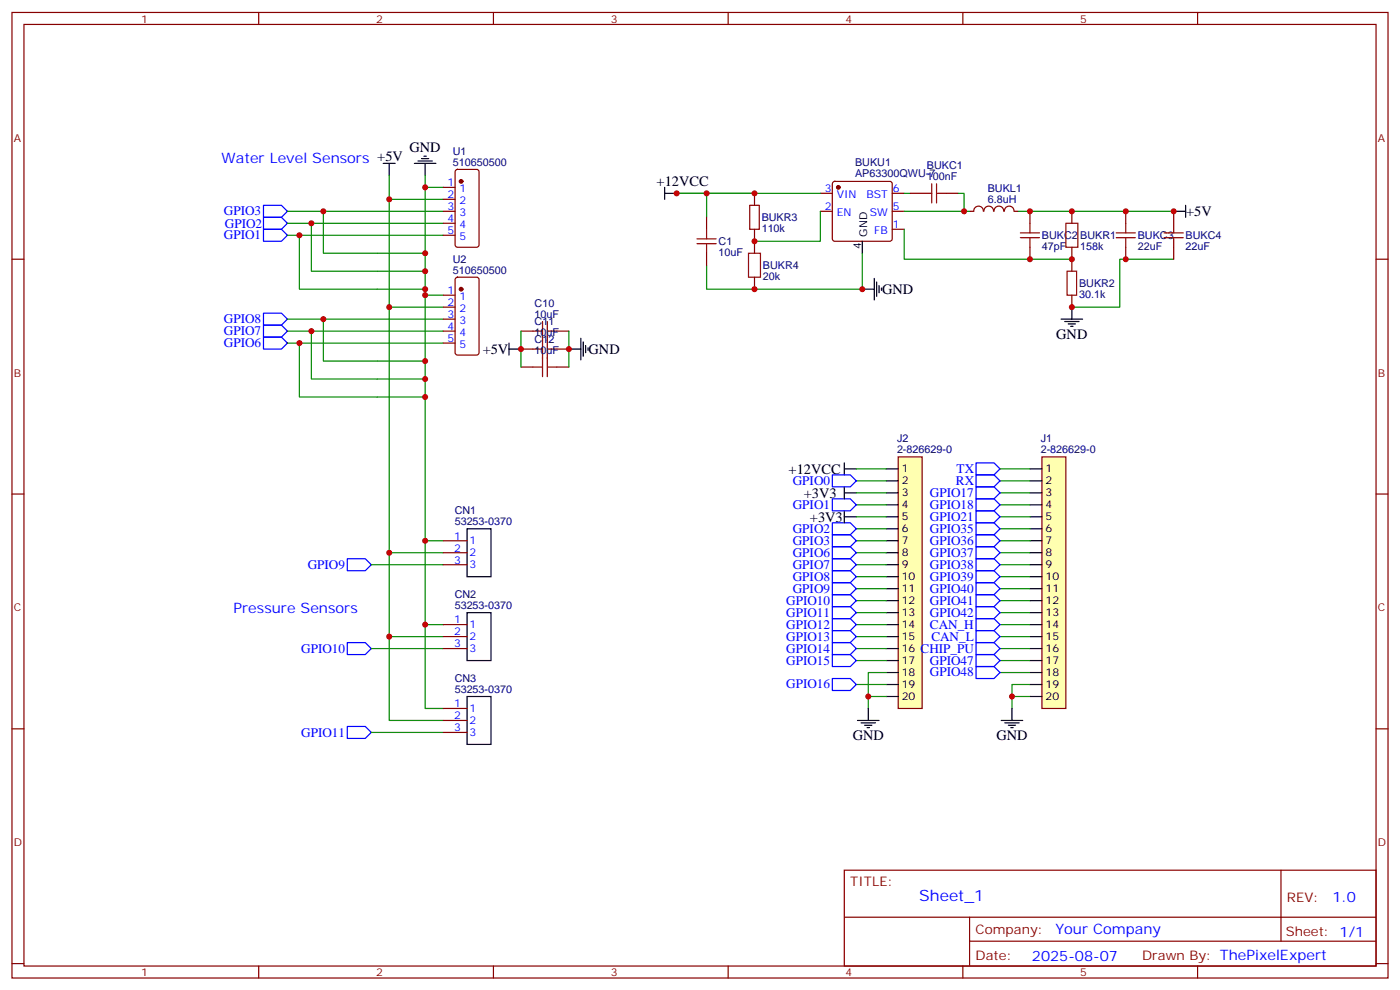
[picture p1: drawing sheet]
<svg xmlns="http://www.w3.org/2000/svg" width="412mm" height="292mm" viewBox="0 0 412 292" stroke-linecap="round" stroke-linejoin="round" font-family="sans-serif">
<g fill="none" stroke="#870000" stroke-width=".35">
<path d="M3.5 3.7h405.4v284.3h-405.4zM7.1 7.2h398.2v277.3h-398.2zM76.2 3.7v3.5M145.3 3.7v3.5M214.5 3.7v3.5M283.6 3.7v3.5M352.8 3.7v3.5M3.5 76.3h3.6M405.3 76.3h3.6M3.5 145.5h3.6M405.3 145.5h3.6M3.5 214.6h3.6"/>
<path d="M405.3 214.6h3.6M248.7 256.3h156.6v28.2h-156.6zM377.3 256.3v20.9M248.7 270.1h156.5M285.6 277.2h119.6M285.6 270.1v14.1M3.5 283.8h3.6M76.2 284.5v3.5M145.3 284.5v3.5M214.5 284.5v3.5M283.6 284.5v3.5M352.8 284.5v3.5"/>
<path d="M405.3 283.8h3.6"/>
</g>
<path d="M264.6 134.5h7v74.1h-7z" fill="#ffffb0" stroke="#800000" stroke-width=".35"/>
<g fill="none" stroke="#000" stroke-width=".35">
<path d="M261.1 138.1h3.5M261.1 141.6h3.5M261.1 145.1h3.5M261.1 148.7h3.5M261.1 152.2h3.5M261.1 155.7h3.5M261.1 159.2h3.5M261.1 162.8h3.5M261.1 166.3h3.5M261.1 169.8h3.5M261.1 173.4h3.5M261.1 176.9h3.5"/>
<path d="M261.1 180.4h3.5M261.1 183.9h3.5M261.1 187.5h3.5M261.1 191h3.5M261.1 194.5h3.5M261.1 198h3.5M261.1 201.6h3.5M261.1 205.1h3.5"/>
</g>
<path d="M306.9 134.5h7.1v74.1h-7.1z" fill="#ffffb0" stroke="#800000" stroke-width=".35"/>
<g fill="none" stroke="#000" stroke-width=".35">
<path d="M112.9 48.1h3.5M114.7 48.1v3.5M122.1 48.1h6.3M123.1 47.4h4.3M124.2 46.7h2.1M124.9 46h.7M125.2 48.1v3.5M195.8 56.9h3.5M195.8 55.2v3.5M254 71v3.6M345.7 62.2h3.5M349.2 60.5v3.5"/>
<path d="M171.1 99.6v6.4M254 85.2h3.5M257.5 82v6.3M258.2 83v4.3M258.9 84.1v2.1M259.6 84.8v.7M312.6 94h6.3M313.6 94.7h4.3M314.7 95.4h2.1M315.4 96.1h.7M315.7 90.5v3.5M149.9 102.8h3.6"/>
<path d="M149.9 101v3.6M167.6 102.8h3.5M171.8 100.7v4.2M172.5 101.7v2.2M173.2 102.4v.8M248.7 138.1h3.5M248.7 136.3v3.5M303.4 138.1h3.5M137.6 155.7h7v14.1h-7zM248.7 145.1h3.5M248.7 152.2h3.5M248.7 143.4v3.5"/>
<path d="M248.7 150.4v3.6M303.4 141.6h3.5M303.4 145.1h3.5M303.4 148.7h3.5M303.4 152.2h3.5M303.4 155.7h3.5M303.4 159.2h3.5M303.4 162.8h3.5M303.4 166.3h3.5M303.4 169.8h3.5M303.4 173.4h3.5M303.4 176.9h3.5"/>
<path d="M137.6 180.4h7v14.1h-7zM303.4 180.4h3.5M303.4 183.9h3.5M303.4 187.5h3.5M303.4 191h3.5M303.4 194.5h3.5M303.4 198h3.5M137.6 205.1h7v14.1h-7zM252.6 212.2h6.3M253.6 212.9h4.3M254.7 213.6h2.1M255.4 214.3h.7"/>
<path d="M255.8 208.6v3.6M294.9 212.2h6.4M296 212.9h4.2M297 213.6h2.2M297.7 214.3h.7M298.1 208.6v3.6M303.4 201.6h3.5M303.4 205.1h3.5"/>
</g>
<g fill="none" stroke="#008700" stroke-width=".35">
<path d="M114.7 51.6v7.1h15.8M114.7 58.7v31.8h15.8M125.2 51.6v3.6h5.3M125.2 55.2v31.7h5.3M199.3 56.9h42.4M208.1 56.9v7.1M266.3 56.9h1.8M282.2 56.9h1.8v5.3M84.7 62.2h45.8M84.7 65.8h45.8M84.7 69.3h45.8M88.2 69.3v15.9h37"/>
<path d="M91.7 65.8v14.1h33.5M95.2 62.2v12.4h30M241.7 62.2v8.8h-19.5M254 74.6v10.6h-45.9v-7.1M266.3 67.5v8.8h49.4M266.3 62.2h19.5M299.9 62.2h45.8M345.7 76.3h-15.9v14.2h-14.1M84.7 94h45.8M84.7 97.5h45.8M91.7 97.5v14.1h33.5M95.2 94v12.3h30"/>
<path d="M114.7 90.5v72.3h15.8M125.2 86.9v72.3h5.3M153.5 97.5v10.6M167.6 97.5v10.6M84.7 101h45.8M88.2 101v15.9h37M252.2 138.1h8.9M294.6 138.1h8.8M125.2 159.2v24.7h5.3M252.2 145.1h8.9M252.2 148.7h8.9M252.2 152.2h8.9"/>
<path d="M252.2 155.7h8.9M252.2 159.2h8.9M252.2 141.6h8.9M294.6 145.1h8.8M294.6 148.7h8.8M294.6 152.2h8.8M294.6 155.7h8.8M294.6 159.2h8.8M294.6 141.6h8.8M109.4 166.3h21.1M114.7 162.8v24.7h15.8M252.2 162.8h8.9"/>
<path d="M252.2 166.3h8.9M252.2 169.8h8.9M252.2 173.4h8.9M252.2 176.9h8.9M294.6 162.8h8.8M294.6 166.3h8.8M294.6 169.8h8.8M294.6 173.4h8.8M294.6 176.9h8.8M109.4 191h21.1M114.7 187.5v24.7h15.8M125.2 183.9v24.7h5.3"/>
<path d="M252.2 180.4h8.9M252.2 183.9h8.9M252.2 187.5h8.9M252.2 191h8.9M252.2 194.5h8.9M261.1 198h-5.3v7.1M294.6 180.4h8.8M294.6 183.9h8.8M294.6 187.5h8.8M294.6 191h8.8M294.6 194.5h8.8M294.6 198h8.8"/>
<path d="M109.4 215.7h21.1M252.2 201.6h8.9M261.1 205.1h-5.3v3.5M303.4 201.6h-5.3v3.5M303.4 205.1h-5.3v3.5"/>
</g>
<g fill="none" stroke="#00f" stroke-width=".35">
<path d="M77.6 60.5h5.3l1.8 1.7-1.8 1.8h-5.3zM77.6 64h5.3l1.8 1.8-1.8 1.7h-5.3zM77.6 67.5h5.3l1.8 1.8-1.8 1.7h-5.3zM77.6 92.2h5.3l1.8 1.8-1.8 1.7h-5.3zM77.6 95.7h5.3l1.8 1.8-1.8 1.8h-5.3zM77.6 99.3h5.3l1.8 1.7-1.8 1.8h-5.3zM245.2 139.8h5.3l1.7 1.8-1.7 1.8h-5.3zM287.5 139.8h5.3l1.8 1.8-1.8 1.8h-5.3zM287.5 136.3h5.3l1.8 1.8-1.8 1.7h-5.3zM245.2 157.5h5.3l1.7 1.7-1.7 1.8h-5.3zM245.2 154h5.3l1.7 1.7-1.7 1.8h-5.3zM245.2 146.9h5.3l1.7 1.8-1.7 1.7h-5.3z"/>
<path d="M287.5 157.5h5.3l1.8 1.7-1.8 1.8h-5.3zM287.5 154h5.3l1.8 1.7-1.8 1.8h-5.3zM287.5 150.4h5.3l1.8 1.8-1.8 1.8h-5.3zM287.5 146.9h5.3l1.8 1.8-1.8 1.7h-5.3zM287.5 143.4h5.3l1.8 1.7-1.8 1.8h-5.3zM102.3 164.5h5.3l1.8 1.8-1.8 1.8h-5.3zM245.2 178.6h5.3l1.7 1.8-1.7 1.8h-5.3zM245.2 175.1h5.3l1.7 1.8-1.7 1.7h-5.3zM245.2 171.6h5.3l1.7 1.8-1.7 1.7h-5.3zM245.2 168.1h5.3l1.7 1.7-1.7 1.8h-5.3zM245.2 164.5h5.3l1.7 1.8-1.7 1.8h-5.3zM245.2 161h5.3l1.7 1.8-1.7 1.7h-5.3z"/>
<path d="M287.5 178.6h5.3l1.8 1.8-1.8 1.8h-5.3zM287.5 175.1h5.3l1.8 1.8-1.8 1.7h-5.3zM287.5 171.6h5.3l1.8 1.8-1.8 1.7h-5.3zM287.5 168.1h5.3l1.8 1.7-1.8 1.8h-5.3zM287.5 164.5h5.3l1.8 1.8-1.8 1.8h-5.3zM287.5 161h5.3l1.8 1.8-1.8 1.7h-5.3zM102.3 189.2h5.3l1.8 1.8-1.8 1.8h-5.3zM245.2 199.8h5.3l1.7 1.8-1.7 1.7h-5.3zM245.2 192.8h5.3l1.7 1.7-1.7 1.8h-5.3zM245.2 189.2h5.3l1.7 1.8-1.7 1.8h-5.3zM245.2 185.7h5.3l1.7 1.8-1.7 1.7h-5.3zM245.2 182.2h5.3l1.7 1.7-1.7 1.8h-5.3z"/>
<path d="M287.5 196.3h5.3l1.8 1.7-1.8 1.8h-5.3zM287.5 192.8h5.3l1.8 1.7-1.8 1.8h-5.3zM287.5 189.2h5.3l1.8 1.8-1.8 1.8h-5.3zM287.5 185.7h5.3l1.8 1.8-1.8 1.7h-5.3zM287.5 182.2h5.3l1.8 1.7-1.8 1.8h-5.3zM102.3 213.9h5.3l1.8 1.8-1.8 1.8h-5.3z"/>
</g>
<g fill="none" stroke="#a10000" stroke-width=".35">
<path d="M271.6 56.9h2.9M274.5 54.1v5.7M275.9 56.9h2.8M275.9 54.1v5.7M205.3 70.3h5.7M205.3 71.8h5.7M208.1 67.5v2.8M208.1 71.8v2.8M220.5 74.6h3.5v7h-3.5zM220.8 60.5h2.9v7h-2.9zM300.6 70h5.6M300.6 68.6h5.6"/>
<path d="M303.4 65.8v2.8M303.4 70v2.8M314 65.8h3.5v7h-3.5zM314.3 79.9h2.8v7h-2.8zM328.8 70h5.6M328.8 68.6h5.6M331.6 65.8v2.8M331.6 70v2.8M342.9 70h5.6M342.9 68.6h5.6M345.7 65.8v2.8M345.7 70v2.8"/>
<path d="M157 97.5h2.8M159.8 94.7v16.2M161.2 94.7v16.2M161.2 97.5h2.8M157 102.8h2.8M157 108.1h2.8M161.2 102.8h2.8M161.2 108.1h2.8"/>
</g>
<g fill="none" stroke="#870000" stroke-width=".35">
<path d="M130.5 55.2h3.6M130.5 58.7h3.6M134.3 50.1l.5-.2h5.6l.7 .4v21.8l-.5 .7h-5.8l-.7-.4v-21.8zM222.2 56.9v3.6M241.7 56.9h3.5M245.4 53.6l.5-.2h16.2l.5 .2 .2 .5v16.2l-.2 .5-.5 .2h-16.2l-.5-.2-.2-.5v-16.2zM262.8 56.9h3.5M268.1 56.9h3.5M278.7 56.9h3.5M130.5 62.2h3.6M130.5 65.8h3.6M130.5 69.3h3.6"/>
<path d="M208.1 64v3.5M208.1 74.6v3.5M222.2 67.5v7.1M241.7 62.2h3.5M262.8 67.5h3.5M262.8 62.2h3.5M289.7 62.2a1.41 1.41 0 0 0-1.4-1.5 1.41 1.41 0 0 0-1.5 1.5h-1M289.8 62.2a1.41 1.41 0 0 1 1.4-1.5 1.41 1.41 0 0 1 1.5 1.5M292.8 62.2a1.41 1.41 0 0 1 1.4-1.5 1.41 1.41 0 0 1 1.4 1.5M295.9 62.2a1.41 1.41 0 0 1 1.4-1.5 1.41 1.41 0 0 1 1.4 1.5M298.8 62.2h1.1M303.4 62.2v3.6"/>
<path d="M303.4 72.8v3.5M315.7 62.2v3.6M315.7 72.8v7.1M331.6 62.2v3.6M331.6 72.8v3.5M345.7 62.2v3.6M345.7 72.8v3.5M130.5 97.5h3.6M130.5 86.9h3.6M130.5 90.5h3.6M130.5 94h3.6M134.3 81.8l.5-.2h5.6l.7 .5v21.8l-.5 .6-5.8 .1-.7-.5v-21.8z"/>
<path d="M153.5 97.5h3.5M164 97.5h3.6M222.2 81.6v3.6M315.7 86.9v3.6M130.5 101h3.6M153.5 102.8h3.5M153.5 108.1h3.5M164 102.8h3.6M164 108.1h3.6M130.5 159.2h7.1M130.5 162.8h7.1M130.5 166.3h7.1"/>
<path d="M130.5 183.9h7.1M130.5 187.5h7.1M130.5 191h7.1M130.5 208.6h7.1M130.5 212.2h7.1M130.5 215.7h7.1"/>
</g>
<g fill="#870000" stroke="#870000" stroke-width=".35">
<circle cx="246.9" cy="55.2" r=".53"/>
<circle cx="135.8" cy="53.4" r=".53"/>
<circle cx="135.8" cy="85.2" r=".53"/>
</g>
<g fill="#c00">
<circle cx="298.1" cy="205.1" r=".88"/>
<circle cx="255.8" cy="205.1" r=".88"/>
<circle cx="125.2" cy="55.2" r=".88"/>
<circle cx="114.7" cy="58.7" r=".88"/>
<circle cx="125.2" cy="159.2" r=".88"/>
<circle cx="125.2" cy="183.9" r=".88"/>
<circle cx="114.7" cy="162.8" r=".88"/>
<circle cx="114.7" cy="187.5" r=".88"/>
<circle cx="95.3" cy="62.2" r=".88"/>
<circle cx="91.7" cy="65.8" r=".88"/>
<circle cx="88.2" cy="69.3" r=".88"/>
<circle cx="125.2" cy="74.6" r=".88"/>
<circle cx="125.2" cy="79.9" r=".88"/>
<circle cx="125.2" cy="85.2" r=".88"/>
<circle cx="95.3" cy="94" r=".88"/>
<circle cx="91.7" cy="97.5" r=".88"/>
<circle cx="88.2" cy="101" r=".88"/>
<circle cx="167.6" cy="102.8" r=".88"/>
<circle cx="153.5" cy="102.8" r=".88"/>
<circle cx="284" cy="62.2" r=".88"/>
<circle cx="222.3" cy="56.9" r=".88"/>
<circle cx="208.1" cy="56.9" r=".88"/>
<circle cx="254" cy="85.2" r=".88"/>
<circle cx="222.3" cy="71" r=".88"/>
<circle cx="222.3" cy="85.2" r=".88"/>
<circle cx="303.4" cy="76.3" r=".88"/>
<circle cx="303.4" cy="62.2" r=".88"/>
<circle cx="315.7" cy="62.2" r=".88"/>
<circle cx="331.6" cy="62.2" r=".88"/>
<circle cx="331.6" cy="76.3" r=".88"/>
<circle cx="345.7" cy="62.2" r=".88"/>
<circle cx="199.3" cy="56.9" r=".88"/>
<circle cx="114.7" cy="90.5" r=".88"/>
<circle cx="125.2" cy="86.9" r=".88"/>
<circle cx="125.2" cy="106.3" r=".88"/>
<circle cx="125.2" cy="111.6" r=".88"/>
<circle cx="125.2" cy="116.9" r=".88"/>
<circle cx="315.7" cy="76.3" r=".88"/>
<circle cx="315.7" cy="90.5" r=".88"/>
</g>
<text font-size="4.6" fill="#00f" x="270.8" y="265.3">Sheet_1</text>
<g font-size="4.2">
<text x="120.6" y="44.9">GND</text>
<text x="193.4" y="54.9">+12VCC</text>
<text x="349.4" y="63.7">+5V</text>
<text x="259.8" y="86.6">GND</text>
<text x="311.1" y="100">GND</text>
<text x="142.2" y="104.2">+5V</text>
<text x="173.4" y="104.2">GND</text>
<text x="232.3" y="139.5">+12VCC</text>
<text x="236.8" y="146.5">+3V3</text>
<text x="238.6" y="153.6">+3V3</text>
<text x="251.2" y="217.8">GND</text>
<text x="293.5" y="217.8">GND</text>
</g>
<g font-size="4.2" fill="#00f">
<text x="65.3" y="48.1">Water Level Sensors +5V</text>
<text x="68.8" y="180.4">Pressure Sensors</text>
<text x="392.5" y="265.5">1.0</text>
<text x="310.9" y="275.1">Your Company</text>
<text x="304" y="282.9">2025-08-07</text>
</g>
<g font-size="3.9" fill="#00f">
<text x="66" y="63.4">GPIO3</text>
<text x="66" y="70.5">GPIO1</text>
<text x="66.2" y="67">GPIO2</text>
<text x="66" y="95.2">GPIO8</text>
<text x="66" y="98.7">GPIO7</text>
<text x="66" y="102.2">GPIO6</text>
<text x="233.5" y="142.9">GPIO0</text>
<text x="281.6" y="142.9">RX</text>
<text x="281.8" y="139.3">TX</text>
<text x="233.5" y="149.8">GPIO1</text>
<text x="273.9" y="149.8">GPIO18</text>
<text x="273.9" y="146.4">GPIO17</text>
<text x="273.9" y="153.5">GPIO21</text>
<text x="233.5" y="160.4">GPIO3</text>
<text x="233.5" y="156.9">GPIO2</text>
<text x="273.9" y="160.4">GPIO36</text>
<text x="273.9" y="157">GPIO35</text>
<text x="90.7" y="167.5">GPIO9</text>
<text x="233.5" y="167.6">GPIO7</text>
<text x="233.5" y="164">GPIO6</text>
<text x="273.9" y="167.5">GPIO38</text>
<text x="273.9" y="163.9">GPIO37</text>
<text x="233.5" y="171.1">GPIO8</text>
<text x="273.9" y="171">GPIO39</text>
<text x="231.6" y="178">GPIO10</text>
<text x="233.5" y="174.6">GPIO9</text>
<text x="273.9" y="178">GPIO41</text>
<text x="273.9" y="174.5">GPIO40</text>
<text x="231.6" y="185.1">GPIO12</text>
<text x="231.6" y="181.6">GPIO11</text>
<text x="273.9" y="185.2">CAN_H</text>
<text x="273.9" y="181.6">GPIO42</text>
<text x="231.6" y="188.6">GPIO13</text>
<text x="274.4" y="188.7">CAN_L</text>
<text x="88.7" y="192.2">GPIO10</text>
<text x="231.6" y="195.8">GPIO15</text>
<text x="231.6" y="192.2">GPIO14</text>
<text x="271.2" y="192.3">CHIP_PU</text>
<text x="273.9" y="195.8">GPIO47</text>
<text x="231.6" y="202.7">GPIO16</text>
<text x="273.9" y="199.2">GPIO48</text>
<text x="88.7" y="216.9">GPIO11</text>
</g>
<g font-size="3.9" fill="#800">
<text x="250.5" y="260.8">TITLE:</text>
<text x="379.1" y="265.5">REV:</text>
<text x="287.4" y="275">Company:</text>
<text x="378.7" y="275.7">Sheet: 1/1</text>
<text x="287.4" y="282.7">Date:</text>
<text x="336.4" y="282.8">Drawn By: ThePixelExpert</text>
</g>
<g font-size="3.2" fill="#800">
<text x="41.6" y="6.7">1</text>
<text x="110.8" y="6.7">2</text>
<text x="179.9" y="6.7">3</text>
<text x="249.1" y="6.7">4</text>
<text x="318.2" y="6.7">5</text>
<text x="4.1" y="41.8">A</text>
<text x="405.9" y="41.8">A</text>
<text x="4.1" y="110.9">B</text>
<text x="405.9" y="110.9">B</text>
<text x="4.1" y="180.1">C</text>
<text x="405.9" y="180.1">C</text>
<text x="4.1" y="249.2">D</text>
<text x="405.9" y="249.2">D</text>
<text x="41.6" y="287.5">1</text>
<text x="110.8" y="287.5">2</text>
<text x="179.9" y="287.5">3</text>
<text x="249.1" y="287.5">4</text>
<text x="318.2" y="287.5">5</text>
</g>
<g font-size="3.2" fill="#000080">
<text x="133.4" y="45.6">U1</text>
<text x="133.4" y="48.8">510650500</text>
<text x="251.9" y="52.2">AP63300QWU-7</text>
<text x="251.9" y="49">BUKU1</text>
<text x="273.1" y="53.1">100nF</text>
<text x="273.1" y="49.8">BUKC1</text>
<text x="291" y="59.6">6.8uH</text>
<text x="291" y="56.4">BUKL1</text>
<text x="224.4" y="65.1">BUKR3</text>
<text x="224.4" y="68.4">110k</text>
<text x="306.9" y="70.4">BUKC2</text>
<text x="318.2" y="70.4">BUKR1</text>
<text x="335.1" y="70.4">BUKC3</text>
<text x="349.2" y="70.4">BUKC4</text>
<text x="133.4" y="77.4">U2</text>
<text x="211.7" y="75.3">10uF</text>
<text x="211.7" y="72.1">C1</text>
<text x="306.9" y="73.7">47pF</text>
<text x="318.2" y="73.7">158k</text>
<text x="335.1" y="73.7">22uF</text>
<text x="349.2" y="73.7">22uF</text>
<text x="133.4" y="80.6">510650500</text>
<text x="224.7" y="82.5">20k</text>
<text x="224.7" y="79.3">BUKR4</text>
<text x="317.9" y="87.7">30.1k</text>
<text x="317.9" y="84.6">BUKR2</text>
<text x="157.5" y="93.6">10uF</text>
<text x="157.5" y="90.5">C10</text>
<text x="157.5" y="95.7">C11</text>
<text x="157.5" y="98.9">10uF</text>
<text x="157.5" y="101">C12</text>
<text x="157.5" y="104.2">10uF</text>
<text x="264.2" y="130.3">J2</text>
<text x="306.6" y="130.3">J1</text>
<text x="264.2" y="133.5">2-826629-0</text>
<text x="306.6" y="133.5">2-826629-0</text>
<text x="133.9" y="154.7">53253-0370</text>
<text x="133.9" y="151.5">CN1</text>
<text x="133.9" y="179.4">53253-0370</text>
<text x="133.9" y="176.2">CN2</text>
<text x="133.9" y="200.9">CN3</text>
<text x="133.9" y="204">53253-0370</text>
</g>
<g font-size="3.2" fill="#00f">
<text x="131.9" y="54.8">1</text>
<text x="131.9" y="58.3">2</text>
<text x="135.4" y="56.6">1</text>
<text x="243" y="56.6">3</text>
<text x="246.5" y="58.3">VIN</text>
<text x="255.2" y="58.3">BST</text>
<text x="263" y="56.6">6</text>
<text x="131.9" y="61.9">3</text>
<text x="131.9" y="65.4">4</text>
<text x="135.4" y="60.1">2</text>
<text x="135.4" y="63.6">3</text>
<text x="243" y="61.9">2</text>
<text x="246.5" y="63.6">EN</text>
<text x="256.2" y="63.6">SW</text>
<text x="263" y="61.9">5</text>
<text x="131.9" y="68.9">5</text>
<text x="135.4" y="67.2">4</text>
<text x="135.4" y="70.7">5</text>
<text x="257.5" y="68.9">FB</text>
<text x="263" y="67.2">1</text>
<text x="131.9" y="86.6">1</text>
<text x="135.4" y="88.3">1</text>
<text x="131.9" y="90.1">2</text>
<text x="131.9" y="93.6">3</text>
<text x="135.4" y="91.9">2</text>
<text x="135.4" y="95.4">3</text>
<text x="131.9" y="97.2">4</text>
<text x="131.9" y="100.7">5</text>
<text x="135.4" y="98.9">4</text>
<text x="135.4" y="102.4">5</text>
<text x="133.8" y="158.9">1</text>
<text x="138.3" y="160.3">1</text>
<text x="133.8" y="162.4">2</text>
<text x="133.8" y="165.9">3</text>
<text x="138.3" y="163.8">2</text>
<text x="138.3" y="167.4">3</text>
<text x="133.8" y="183.6">1</text>
<text x="138.3" y="185">1</text>
<text x="133.8" y="187.1">2</text>
<text x="133.8" y="190.6">3</text>
<text x="138.3" y="188.5">2</text>
<text x="138.3" y="192.1">3</text>
<text x="133.8" y="208.3">1</text>
<text x="138.3" y="209.7">1</text>
<text x="133.8" y="211.8">2</text>
<text x="133.8" y="215.3">3</text>
<text x="138.3" y="213.2">2</text>
<text x="138.3" y="216.7">3</text>
</g>
<g font-size="3.2">
<text x="255.4" y="69.7" transform="rotate(-90 255.4 69.7)">GND</text>
<text x="253.6" y="73.2" transform="rotate(-90 253.6 73.2)">4</text>
<text x="265.6" y="139.1">1</text>
<text x="265.6" y="142.7">2</text>
<text x="308" y="139.1">1</text>
<text x="308" y="142.7">2</text>
<text x="265.6" y="146.2">3</text>
<text x="265.6" y="149.7">4</text>
<text x="308" y="146.2">3</text>
<text x="308" y="149.7">4</text>
<text x="265.6" y="153.2">5</text>
<text x="308" y="153.2">5</text>
<text x="265.6" y="156.8">6</text>
<text x="265.6" y="160.3">7</text>
<text x="308" y="156.8">6</text>
<text x="308" y="160.3">7</text>
<text x="265.6" y="163.8">8</text>
<text x="265.6" y="167.4">9</text>
<text x="308" y="163.8">8</text>
<text x="308" y="167.4">9</text>
<text x="265.6" y="170.9">10</text>
<text x="308" y="170.9">10</text>
<text x="265.6" y="174.4">11</text>
<text x="265.6" y="177.9">12</text>
<text x="308" y="174.4">11</text>
<text x="308" y="177.9">12</text>
<text x="265.6" y="181.5">13</text>
<text x="265.6" y="185">14</text>
<text x="308" y="181.5">13</text>
<text x="308" y="185">14</text>
<text x="265.6" y="188.5">15</text>
<text x="308" y="188.5">15</text>
<text x="265.6" y="192.1">16</text>
<text x="265.6" y="195.6">17</text>
<text x="308" y="192.1">16</text>
<text x="308" y="195.6">17</text>
<text x="265.6" y="199.1">18</text>
<text x="265.6" y="202.6">19</text>
<text x="308" y="199.1">18</text>
<text x="308" y="202.6">19</text>
<text x="265.6" y="206.2">20</text>
<text x="308" y="206.2">20</text>
</g>
</svg>
